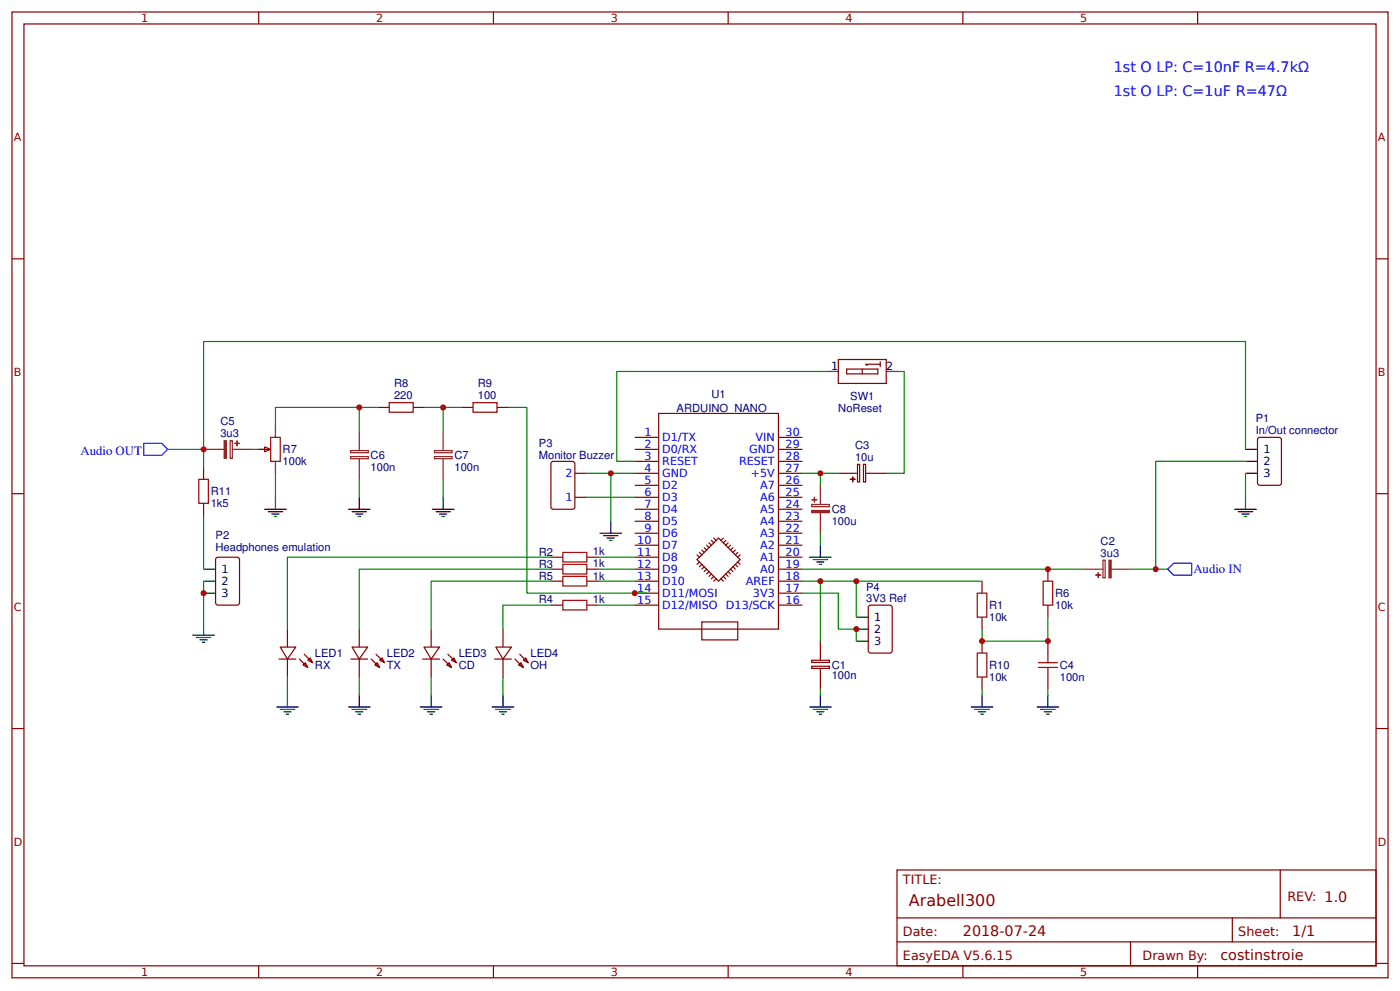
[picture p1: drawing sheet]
<svg xmlns="http://www.w3.org/2000/svg" width="309mm" height="219mm" viewBox="0 0 309 219" stroke-linecap="round" stroke-linejoin="round" font-family="sans-serif">
<g fill="none" stroke="#800" stroke-width=".26">
<path d="M2.6 2.6h304.1v213.3h-304.1zM5.3 5.3h298.7v208h-298.7zM57.1 2.6v2.7M109 2.6v2.7M160.9 2.6v2.7M212.7 2.6v2.7M264.6 2.6v2.7M2.6 57.1h2.7M304 57.1h2.7M140.2 99.2h5.3M140.2 96.6h5.3M145.5 91.3h26.5v47.6h-26.5z"/>
<path d="M172 99.2h5.3M172 96.6h5.3M2.6 109h2.7M140.2 117.7h5.3M140.2 115.1h5.3M140.2 112.4h5.3M140.2 109.8h5.3M140.2 107.2h5.3M140.2 104.5h5.3M140.2 101.9h5.3M156.6 119.9l.6 .5M157.2 119.3l.5 .6"/>
<path d="M157.7 118.8l.5 .5M159.3 119.3l4.2 4.3-4.8 4.7-2.6-2.6M159.3 119.3l-.6-.5-4.7 4.8 2.1 2.1M159.8 118.8l-.5 .5M160.3 119.3l-.5 .6M160.9 119.9l-.6 .5M172 117.7h5.3M172 115.1h5.3M172 112.4h5.3M172 109.8h5.3M172 107.2h5.3M172 104.5h5.3"/>
<path d="M172 101.9h5.3M187.9 104.5h1.5M191.3 104.5h1.8M304 109h2.7M140.2 131h5.3M140.2 128.3h5.3M140.2 125.7h5.3M140.2 123h5.3M140.2 120.4h5.3M140.2 133.6h5.3M154 122.5l.5 .5M154.5 124.1l-.5 .5"/>
<path d="M154.5 122l.5 .5M155 137.3h8v4h-8zM155 121.4l.6 .6M155 124.6l-.5 .5M155.6 120.9l.5 .5M155.6 125.1l-.6 .6M156.1 120.4l.5 .5M156.1 125.7l-.5 .5M156.6 126.2l-.5 .5M157.2 126.7l-.6 .6M157.7 127.3l-.5 .5M158.2 127.8l-.5 .5"/>
<path d="M159.3 127.8l.5 .5M159.8 127.3l.5 .5M160.3 126.7l.6 .6M160.9 126.2l.5 .5M161.4 125.7l.5 .5M161.4 120.4l-.5 .5M161.9 125.1l.6 .6M161.9 120.9l-.5 .5M162.5 124.6l.5 .5M162.5 121.4l-.6 .6M163 124.1l.5 .5M163 122l-.5 .5"/>
<path d="M163.5 122.5l-.5 .5M172 131h5.3M172 128.3h5.3M172 125.7h5.3M172 123h5.3M172 120.4h5.3M172 133.6h5.3M179.3 147.1h3.9v.5h-3.9zM179.3 145.8h3.9v.5h-3.9zM181.2 141.6v4.2M181.2 147.6v4.5M2.6 160.9h2.7"/>
<path d="M304 160.9h2.7M198.2 192.1h105.8v21.2h-105.8zM282.8 192.1v10.6M2.6 212.7h2.7M57.1 213.3v2.6M109 213.3v2.6M160.9 213.3v2.6M198.2 202.7h105.8M198.2 208h105.8M212.7 213.3v2.6M249.8 208v5.3M264.6 213.3v2.6"/>
<path d="M272.3 202.7v5.3M304 212.7h2.7"/>
</g>
<path d="M178.9 156.1h4.7M179.7 156.6h3.1M180.4 157.2h1.6M181 157.7h.5M181.2 153.5v2.6M214.6 156.1h4.7M215.4 156.6h3.1M216.2 157.2h1.6M216.7 157.7h.5M217 153.5v2.6" fill="none" stroke="#000" stroke-width=".26"/>
<path d="M181.2 152.1v1.4" fill="none" stroke="#080" stroke-width=".26"/>
<path d="M259.3 124.4h4v2.6h-4l-1.3-1.3z" fill="none" stroke="#00f" stroke-width=".26"/>
<path d="M190.8 102.5h.4v3.9h-.4z" fill="#fff" stroke="#800" stroke-width=".26"/>
<path d="M185.2 104.5h2.7M189.4 102.5h.5v3.9h-.5zM193.1 104.5h2.7" fill="none" stroke="#800" stroke-width=".26"/>
<g fill="#fff" stroke="#800" stroke-width=".26">
<path d="M188.4 105.3v1.1z"/>
<path d="M187.9 105.8h1z"/>
</g>
<g fill="none" stroke="#a00000" stroke-width=".26">
<path d="M59.8 96.6h2.1v5.3h-2.1zM86 88.9h5.3v2.1h-5.3zM104.5 88.9h5.3v2.1h-5.3zM43.9 105.8h2.1v5.3h-2.1zM124.4 122h5.2v2.1h-5.2zM124.4 124.6h5.2v2.1h-5.2zM124.4 132.6h5.2v2.1h-5.2zM124.4 127.3h5.2v2.1h-5.2zM215.9 131h2.1v5.3h-2.1zM230.5 128.3h2.1v5.3h-2.1zM215.9 144.2h2.1v5.3h-2.1zM229.4 147.4h4.2"/>
<path d="M229.4 146.3h4.2M231.5 144.2v2.1M231.5 147.4v2.1"/>
</g>
<g fill="none" stroke="#800" stroke-width=".26">
<path d="M185.2 79.4h10.6v5.3h-10.6zM194.5 79.9v1.1M57.9 99.2h1.6M58.5 98.7l1.3 .5-1.3 .5zM83.3 90h2.7M91.3 90h2.6M101.9 90h2.6M109.8 90h2.6M187.1 81.5h6.8v1h-6.8zM190.5 81.5v1M194.5 80.4h-3.2l.3 .3M277.9 96.8l.4-.2h4.3l.4 .2 .1 9.8-.3 .5-4.5 .1-.4-.3z"/>
<path d="M45 103.2v2.6M45 111.1v2.7M122 101.9h4.5l.4 .2 .1 9.8-.3 .5h-4.5l-.4-.2-.1-9.8zM127 109.8h2.6M127 104.5h2.6M47.9 123.1l4.5-.1 .4 .3 .1 9.8-.2 .4-4.5 .1-.5-.2-.1-9.8zM63.5 138.9v4M79.4 138.9v4M95.2 138.9v4M111.1 138.9v4M121.7 123h2.7M121.7 125.7h2.7"/>
<path d="M121.7 133.6h2.7M121.7 128.3h2.7M129.6 123h2.7M129.6 125.7h2.7M129.6 133.6h2.7M129.6 128.3h2.7M191.9 133.9l.5-.3h4.2l.4 .3 .1 9.8-.2 .4-4.5 .1-.5-.3zM217 128.3v2.7M217 136.3v2.6M231.5 125.7v2.6M231.5 133.6v2.7M61.6 145.5h3.8"/>
<path d="M61.9 142.9h3.5l-1.9 2.6zM63.5 145.5v4M66.1 145.5l1.9 1.9M66.9 146.8l.6-.5 .5 1.1zM67.2 144.5l1.9 1.8M68 145.8l.5-.5 .6 1zM77.5 145.5h3.7M77.8 142.9h3.4l-1.8 2.6zM79.4 145.5v4M82 145.5l1.9 1.9M83.1 144.5l1.8 1.8M83.3 146.3l.6 1.1-1.1-.6z"/>
<path d="M83.9 145.8l.5-.5 .5 1zM93.4 145.5h3.7M93.7 142.9h3.4l-1.9 2.6zM95.2 145.5v4M97.9 145.5l1.8 1.9M99 144.5l1.8 1.8M99.2 146.3l.5 1.1-1-.6zM99.7 145.8l.6-.5 .5 1zM109.3 145.5h3.7M109.5 142.9h3.5l-1.9 2.6zM111.1 145.5v4M113.8 145.5l1.8 1.9"/>
<path d="M114.6 146.8l.5-.5 .5 1.1zM114.8 144.5l1.9 1.8M115.6 145.8l.6-.5 .5 1zM217 141.6v2.6M217 149.5v2.6M231.5 141.6v2.6M231.5 149.5v2.6"/>
</g>
<g fill="none" stroke="#000" stroke-width=".26">
<path d="M56.9 99.2h1.3M60.9 93.9v2.7M182.6 82h2.6M195.8 82h2.6M275.2 99.2h2.6M58.5 112.4h4.7M59.3 113h3.1M60.1 113.5h1.5M60.6 114h.5M60.9 101.9v2.6M60.9 109.8v2.6M77 112.4h4.8"/>
<path d="M77.8 113h3.2M78.6 113.5h1.6M79.1 114h.5M79.4 109.8v2.6M95.5 112.4h4.8M96.3 113h3.2M97.1 113.5h1.6M97.6 114h.6M97.9 109.8v2.6M132.6 117.7h4.7M133.3 118.3h3.2M134.1 118.8h1.6"/>
<path d="M134.7 119.3h.5M134.9 115.1v2.6M272.8 112.4h4.7M273.6 113h3.2M274.4 113.5h1.6M274.9 114h.5M275.2 104.5h2.6M275.2 101.9h2.6M275.2 109.8v2.6M45 137.6v2.6M45 131h2.6M45 125.7h2.6"/>
<path d="M45 128.3h2.6M178.9 123h4.7M179.7 123.6h3.1M180.4 124.1h1.6M181 124.6h.5M181.2 120.4v2.6M189.2 136.3h2.6M189.2 138.9h2.6M42.6 140.2h4.8M43.4 140.8h3.2M44.2 141.3h1.6M44.7 141.8h.5"/>
<path d="M61.1 156.1h4.8M61.9 156.6h3.2M62.7 157.2h1.6M63.2 157.7h.6M63.5 153.5v2.6M77 156.1h4.8M77.8 156.6h3.2M78.6 157.2h1.6M79.1 157.7h.5M79.4 153.5v2.6M92.9 156.1h4.7M93.7 156.6h3.1"/>
<path d="M94.5 157.2h1.5M95 157.7h.5M95.2 153.5v2.6M108.7 156.1h4.8M109.5 156.6h3.2M110.3 157.2h1.6M110.9 157.7h.5M111.1 153.5v2.6M189.2 141.6h2.6M229.1 156.1h4.8M229.9 156.6h3.2M230.7 157.2h1.6"/>
<path d="M231.2 157.7h.6M231.5 153.5v2.6"/>
</g>
<g fill="none" stroke="#080" stroke-width=".26">
<path d="M37 99.2h8v-23.8h230.2v23.8M45 99.2v4M55.6 99.2h1.3M79.4 90h-18.5v3.9M83.3 90h-3.9v5.2M93.9 90h4v5.2M97.9 90h4M112.4 90h4v41h26.5M182.6 82h-46.3v19.9h3.9M198.4 82h1.4v22.5h-4M45 113.8v11.9M60.9 104.5v5.3"/>
<path d="M79.4 105.8v4M97.9 105.8v4M129.6 104.5h5.3M129.6 109.8h10.6M140.2 104.5h-5.3v10.6M177.3 104.5h3.9v2.7M181.2 117.7v2.7M181.2 104.5h4M275.2 101.9h-19.9v23.8h2.7M275.2 104.5v5.3M45 128.3v9.3M121.7 133.6h-10.6v5.3"/>
<path d="M121.7 128.3h-26.5v10.6M121.7 125.7h-42.3v13.2M121.7 123h-58.2v15.9M132.3 125.7h7.9M132.3 123h7.9M132.3 128.3h7.9M132.3 133.6h7.9M177.3 131h7.9v7.9h4v2.7M177.3 125.7h62.1M177.3 128.3h39.7M181.2 128.3v13.3M189.2 128.3v8"/>
<path d="M231.5 136.3v5.3h-14.5v-2.7M250 125.7h5.3M63.5 149.5v4M79.4 149.5v4M95.2 149.5v4M111.1 149.5v4M217 152.1v1.4M231.5 152.1v1.4"/>
</g>
<g fill="none" stroke="#8d2323" stroke-width=".26">
<path d="M45 99.2h4.5M50.9 97.3h.4v3.9h-.4zM51.3 99.2h4.3M77.5 99.5h3.9v.5h-3.9zM79.4 95.2v4.3M96 99.5h3.9v.5h-3.9zM97.9 95.2v4.3M77.5 100.8h3.9v.5h-3.9zM79.4 101.3v4.5M96 100.8h3.9v.5h-3.9zM97.9 101.3v4.5M179.3 111.4h3.9v.5h-3.9z"/>
<path d="M181.2 107.2v4.2M181.2 113.2v4.5M239.4 125.7h4.3M243.7 123.7h.5v3.9h-.5zM245.5 125.7h4.5"/>
</g>
<g fill="#8d2323" stroke="#8d2323" stroke-width=".26">
<path d="M49.5 97.3h.5v3.9h-.5z"/>
<path d="M52.4 97.4v1z"/>
<path d="M51.9 97.9h1z"/>
<path d="M179.3 112.7h3.9v.5h-3.9z"/>
<path d="M179.4 110.3l1 .1z"/>
<path d="M179.9 109.8v1.1z"/>
<path d="M245 123.7h.5v3.9h-.5z"/>
<path d="M242.6 126.5v1z"/>
<path d="M242.1 127h1.1z"/>
</g>
<path d="M31.7 97.9h4l1.3 1.3-1.3 1.3h-4z" fill="none" stroke="#00f" stroke-width=".26"/>
<g fill="#c00">
<circle cx="255.3" cy="125.7" r=".66"/>
<circle cx="181.2" cy="128.3" r=".66"/>
<circle cx="181.2" cy="104.5" r=".66"/>
<circle cx="79.4" cy="90" r=".66"/>
<circle cx="140.2" cy="131" r=".66"/>
<circle cx="45" cy="131" r=".66"/>
<circle cx="45" cy="99.2" r=".66"/>
<circle cx="231.5" cy="141.6" r=".66"/>
<circle cx="217" cy="141.6" r=".66"/>
<circle cx="231.5" cy="125.7" r=".66"/>
<circle cx="134.9" cy="104.5" r=".66"/>
<circle cx="97.9" cy="90" r=".66"/>
<circle cx="189.2" cy="138.9" r=".66"/>
<circle cx="189.2" cy="128.3" r=".66"/>
</g>
<text font-size="3.5" fill="#800" x="200.8" y="200">Arabell300</text>
<g font-size="3.2" fill="#00f">
<text x="246.1" y="15.9">1st O LP: C=10nF R=4.7kΩ</text>
<text x="246.1" y="21.2">1st O LP: C=1uF R=47Ω</text>
</g>
<g font-size="3.2" fill="#800">
<text x="212.7" y="206.6">2018-07-24</text>
<text x="285.5" y="206.6">1/1</text>
<text x="269.6" y="211.9">costinstroie</text>
</g>
<g font-size="2.8" fill="#00f">
<text x="17.8" y="100.5">Audio OUT</text>
<text x="263.7" y="126.5">Audio IN</text>
</g>
<g font-size="2.8" fill="#800">
<text x="199.5" y="195.3">TITLE:</text>
<text x="284.4" y="199">REV: 1.0</text>
<text x="199.5" y="206.6">Date:</text>
<text x="273.6" y="206.6">Sheet:</text>
<text x="199.5" y="211.9">EasyEDA V5.6.15</text>
<text x="252.4" y="211.9">Drawn By:</text>
</g>
<g font-size="2.5" fill="#800">
<text x="31.2" y="4.9">1</text>
<text x="83.1" y="4.9">2</text>
<text x="134.9" y="4.9">3</text>
<text x="186.8" y="4.9">4</text>
<text x="238.7" y="4.9">5</text>
<text x="3" y="31.2">A</text>
<text x="304.4" y="31.2">A</text>
<text x="3" y="83.1">B</text>
<text x="304.4" y="83.1">B</text>
<text x="3" y="134.9">C</text>
<text x="304.4" y="134.9">C</text>
<text x="3" y="186.8">D</text>
<text x="304.4" y="186.8">D</text>
<text x="31.2" y="215.5">1</text>
<text x="83.1" y="215.5">2</text>
<text x="134.9" y="215.5">3</text>
<text x="186.8" y="215.5">4</text>
<text x="238.7" y="215.5">5</text>
</g>
<g font-size="2.5">
<text x="183.6" y="81.8">1</text>
<text x="195.8" y="81.8">2</text>
<text x="279.1" y="100">1</text>
<text x="279.1" y="105.3">3</text>
<text x="279.1" y="102.7">2</text>
<text x="48.9" y="131.8">3</text>
<text x="48.9" y="126.5">1</text>
<text x="48.9" y="129.1">2</text>
<text x="193.1" y="137.1">1</text>
<text x="193.1" y="142.3">3</text>
<text x="193.1" y="139.7">2</text>
</g>
<g font-size="2.5" fill="#000080">
<text x="87" y="88.1">220</text>
<text x="87" y="85.5">R8</text>
<text x="105.6" y="88.1">100</text>
<text x="105.6" y="85.5">R9</text>
<text x="157.2" y="87.8">U1</text>
<text x="187.9" y="88.4">SW1</text>
<text x="48.7" y="93.9">C5</text>
<text x="149.5" y="91">ARDUINO_NANO</text>
<text x="185.2" y="91">NoReset</text>
<text x="277.4" y="95.8">In/Out connector</text>
<text x="277.4" y="93.1">P1</text>
<text x="48.7" y="96.5">3u3</text>
<text x="62.4" y="100">R7</text>
<text x="81.9" y="101.3">C6</text>
<text x="100.4" y="101.3">C7</text>
<text x="119.1" y="101.4">Monitor Buzzer</text>
<text x="119.1" y="98.8">P3</text>
<text x="188.9" y="101.7">10u</text>
<text x="188.9" y="99.1">C3</text>
<text x="62.4" y="102.7">100k</text>
<text x="81.9" y="104">100n</text>
<text x="100.4" y="104">100n</text>
<text x="46.6" y="111.9">1k5</text>
<text x="46.6" y="109.3">R11</text>
<text x="183.8" y="113.2">C8</text>
<text x="47.6" y="119.1">P2</text>
<text x="183.8" y="115.9">100u</text>
<text x="47.6" y="121.7">Headphones emulation</text>
<text x="119.1" y="122.9">R2</text>
<text x="119.1" y="125.5">R3</text>
<text x="131" y="122.6">1k</text>
<text x="131" y="125.3">1k</text>
<text x="243.2" y="122.9">3u3</text>
<text x="243.2" y="120.3">C2</text>
<text x="119.1" y="128.2">R5</text>
<text x="131" y="128.2">1k</text>
<text x="191.4" y="130.5">P4</text>
<text x="233.1" y="131.8">R6</text>
<text x="119.1" y="133.2">R4</text>
<text x="131" y="133.2">1k</text>
<text x="191.4" y="132.8">3V3 Ref</text>
<text x="218.5" y="137.1">10k</text>
<text x="218.5" y="134.4">R1</text>
<text x="233.1" y="134.4">10k</text>
<text x="69.6" y="147.6">RX</text>
<text x="69.6" y="145">LED1</text>
<text x="85.5" y="147.6">TX</text>
<text x="85.5" y="145">LED2</text>
<text x="101.3" y="147.6">CD</text>
<text x="101.3" y="145">LED3</text>
<text x="117.2" y="147.6">OH</text>
<text x="117.2" y="145">LED4</text>
<text x="183.8" y="149.9">100n</text>
<text x="183.8" y="147.7">C1</text>
<text x="218.5" y="147.6">R10</text>
<text x="234.2" y="147.6">C4</text>
<text x="218.5" y="150.3">10k</text>
<text x="234.2" y="150.3">100n</text>
</g>
<g font-size="2.5" fill="#00f">
<text x="142.4" y="101.6">3</text>
<text x="142.4" y="99">2</text>
<text x="142.4" y="96.3">1</text>
<text x="146.3" y="100">D0/RX</text>
<text x="146.3" y="97.4">D1/TX</text>
<text x="165.5" y="100">GND</text>
<text x="166.9" y="97.4">VIN</text>
<text x="173.6" y="96.3">30</text>
<text x="173.6" y="99">29</text>
<text x="173.6" y="101.6">28</text>
<text x="124.9" y="105.3">2</text>
<text x="142.4" y="106.9">5</text>
<text x="142.4" y="104.2">4</text>
<text x="146.3" y="107.9">D2</text>
<text x="146.3" y="105.3">GND</text>
<text x="146.3" y="102.7">RESET</text>
<text x="163.3" y="102.7">RESET</text>
<text x="165.9" y="105.3">+5V</text>
<text x="167.9" y="107.9">A7</text>
<text x="173.6" y="104.2">27</text>
<text x="173.6" y="106.9">26</text>
<text x="124.9" y="110.6">1</text>
<text x="142.4" y="112.2">7</text>
<text x="142.4" y="109.5">6</text>
<text x="146.3" y="113.2">D4</text>
<text x="146.3" y="110.6">D3</text>
<text x="167.9" y="110.6">A6</text>
<text x="167.9" y="113.2">A5</text>
<text x="173.6" y="109.5">25</text>
<text x="173.6" y="112.2">24</text>
<text x="142.4" y="117.5">9</text>
<text x="142.4" y="114.8">8</text>
<text x="146.3" y="118.5">D6</text>
<text x="146.3" y="115.9">D5</text>
<text x="167.9" y="115.9">A4</text>
<text x="167.9" y="118.5">A3</text>
<text x="173.6" y="114.8">23</text>
<text x="173.6" y="117.5">22</text>
<text x="140.8" y="125.4">12</text>
<text x="140.8" y="122.8">11</text>
<text x="140.8" y="120.1">10</text>
<text x="146.3" y="123.8">D8</text>
<text x="146.3" y="121.2">D7</text>
<text x="167.9" y="121.2">A2</text>
<text x="167.9" y="123.8">A1</text>
<text x="173.6" y="120.1">21</text>
<text x="173.6" y="122.8">20</text>
<text x="173.6" y="125.4">19</text>
<text x="140.8" y="130.7">14</text>
<text x="140.8" y="128.1">13</text>
<text x="146.3" y="131.8">D11/MOSI</text>
<text x="146.3" y="129.1">D10</text>
<text x="146.3" y="126.5">D9</text>
<text x="164.8" y="129.1">AREF</text>
<text x="166.4" y="131.8">3V3</text>
<text x="167.9" y="126.5">A0</text>
<text x="173.6" y="128.1">18</text>
<text x="173.6" y="130.7">17</text>
<text x="140.8" y="133.3">15</text>
<text x="146.3" y="134.4">D12/MISO</text>
<text x="160.4" y="134.4">D13/SCK</text>
<text x="173.6" y="133.3">16</text>
</g>
</svg>
